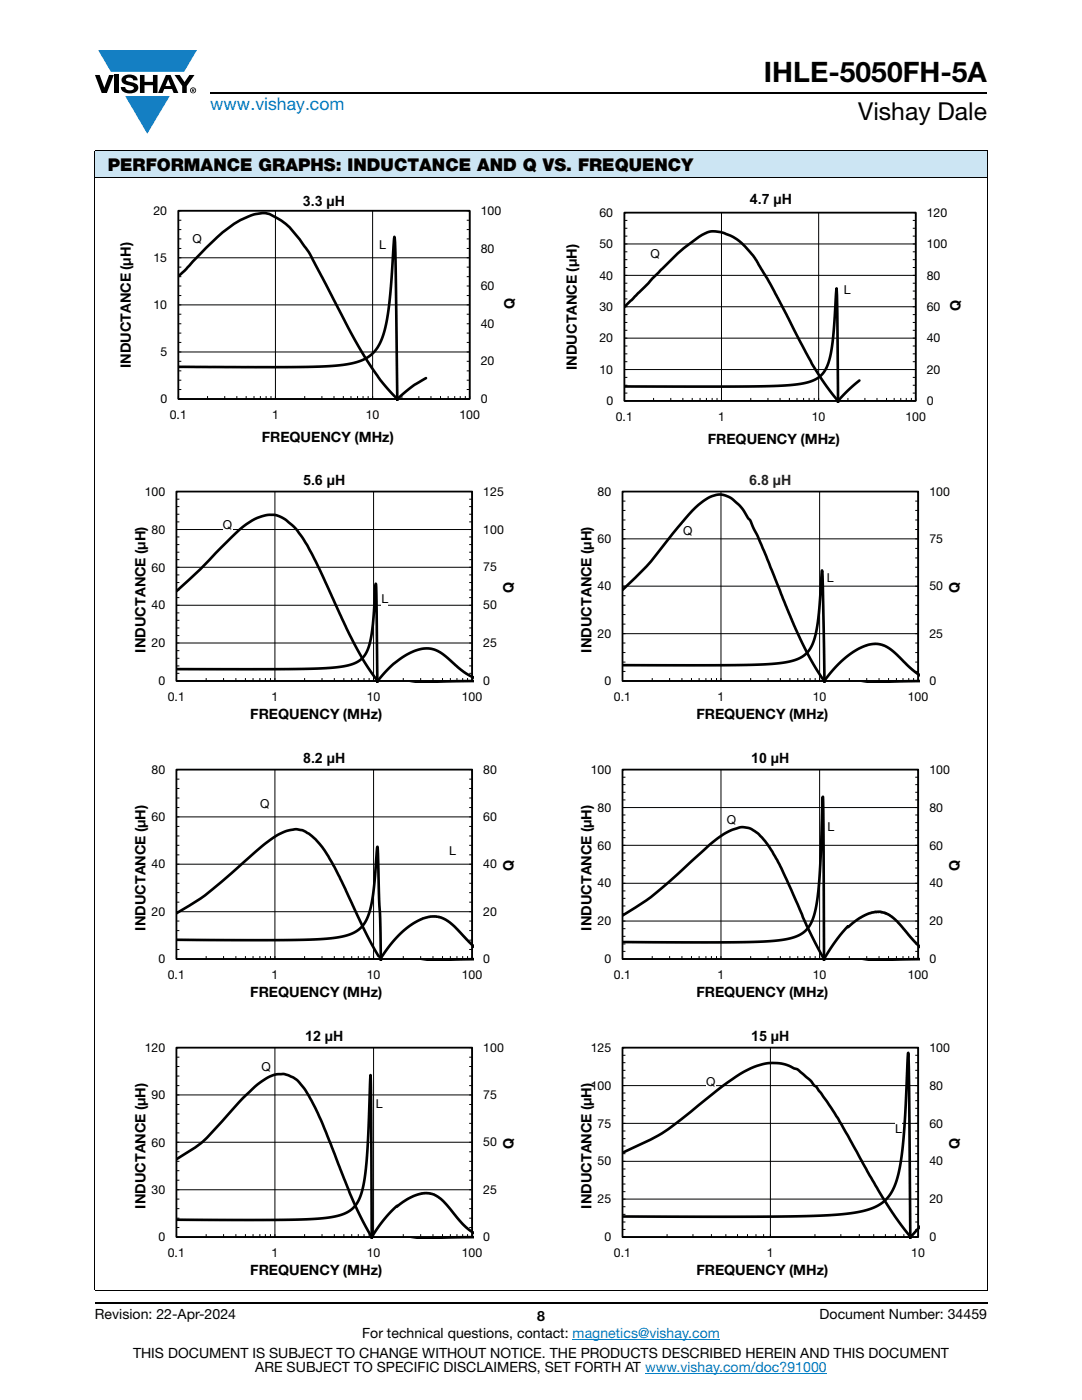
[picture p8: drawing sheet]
<svg xmlns="http://www.w3.org/2000/svg" width="216mm" height="279mm" viewBox="0 0 216 279" stroke-linecap="round" stroke-linejoin="round" font-family="sans-serif">
<g fill="#147fc3">
<path d="M19.6 10h19.7l-2.6 4.3h-1.1h-13.5z"/>
<path d="M25 19.2h8.9l-4.5 7.5z"/>
</g>
<g fill="#000">
<path d="M18.9 15h1l.9 2.5 1-2.5h.9l-1.4 3.6h-1zM22.9 15h.9v3.6h-.9zM24.6 15.3a2.1 2.1 0 0 1 2.8 .3l.1 .4h-.9a.79 .79 0 0 0-.7-.5 .79 .79 0 0 0-.8 .4l.3 .3 1 .2a1.08 1.08 0 0 1 1.2 1 1.08 1.08 0 0 1-1.1 1.2 1.73 1.73 0 0 1-2.4-1.2h.9a.96 .96 0 0 0 .8 .6 .96 .96 0 0 0 .9-.4 1.31 1.31 0 0 0-1.2-.6 1.03 1.03 0 0 1-1.1-.6 1.03 1.03 0 0 1 .2-1.1zM27.9 15h.9v1.3h1.7v-1.3h.9v3.6h-.9v-1.6h-1.7v1.6h-.9zM34.8 15h1.1l.9 1.4 1-1.4h1l-1.5 2.2v1.4h-.9v-1.4z"/>
<path d="M33.6 15.9l.5 1.3h-1.1zM33.1 15l-1.6 3.6h1l.3-.8h1.5l.3 .8h1l-1.6-3.6z"/>
<path d="M38.4 17.8h.2v.2h-.2zM38.3 17.7v.7h.1v-.3l.4 .3-.2-.3 .2-.2-.1-.2z"/>
<path d="M38.1 18a.46 .46 0 0 1 .9 0 .46 .46 0 0 1-.9 0zM37.9 18a.6 .6 0 0 0 1.2 0 .6 .6 0 0 0-1.2 0z"/>
</g>
<path d="M42 18.6h155M18.9 260h178.1" fill="none" stroke="#000" stroke-width=".36"/>
<path d="M114.3 267.3h29.3M128.7 274h36.3" fill="none" stroke="#007ec4" stroke-width=".2"/>
<path d="M18.9 30h178.1v5.5h-178.1z" fill="#cce5f3"/>
<g fill="none" stroke="#000" stroke-width=".2">
<path d="M18.9 30h178.1M18.9 35.5h178.1M18.9 30.1v227.3M197 30.1v227.3M35.6 42.1h58.1v37.5h-58.1zM35.6 51.4h58.1M35.6 59h.6M35.6 57.1h.6M35.6 55.2h.6M35.6 53.3h.6M35.6 49.6h.6M35.6 47.7h.6"/>
<path d="M35.6 45.8h.6M35.6 44h.6M55 42.1v37.5M74.4 42.1v37.5M93.1 59h.6M93.1 57.1h.6M93.1 55.2h.6M93.1 53.3h.6M93.1 49.6h.6M93.1 47.7h.6M93.1 45.8h.6M93.1 44h.6"/>
<path d="M35.6 70.2h58.1M35.6 60.8h58.1M35.6 77.7h.6M35.6 75.9h.6M35.6 74h.6M35.6 72.1h.6M35.6 68.3h.6M35.6 66.5h.6M35.6 64.6h.6M35.6 62.7h.6M41.4 79v.6M44.8 79v.6"/>
<path d="M47.3 79v.6M49.1 79v.6M50.7 79v.6M52 79v.6M53.1 79v.6M54.1 79v.6M60.8 79v.6M64.2 79v.6M66.6 79v.6M68.5 79v.6M70 79v.6M71.3 79v.6"/>
<path d="M72.4 79v.6M73.5 79v.6M80.2 79v.6M83.6 79v.6M86 79v.6M87.9 79v.6M89.4 79v.6M90.7 79v.6M91.8 79v.6M92.8 79v.6M93.1 77.7h.6M93.1 75.9h.6"/>
<path d="M93.1 74h.6M93.1 72.1h.6M93.1 68.3h.6M93.1 66.5h.6M93.1 64.6h.6M93.1 62.7h.6M18.9 257.5h178.1"/>
</g>
<path d="M35.6 42.1h58.1v37.5h-58.1z" fill="none" stroke="#000" stroke-width=".35"/>
<path d="M35.6 55.1l1.3-1.2 4.2-4.4 2.2-2.2 3.4-2.6 1.2-.8 2.6-1 1.9-.4 1.3 .2 1.6 .8 2.5 1.9 2 2.4 1.8 2.4 7.9 15.2 2.4 4.3 3.9 6 2.6 3.1a.87 .87 0 0 0 1.2 .5l2.9-2.4 2.5-1.4M35.6 73.2l19.2 .1 10-.2 5.1-.5 1.8-.5 1.5-.7 1.3-1 1-1.3 .8-1.8 .6-2.1 .9-6.2 .9-11.7 .3 6.3 .3 26.3" fill="none" stroke="#000" stroke-width=".53"/>
<g fill="#fff">
<path d="M75.7 47.4h1.3v2.9h-1.3z"/>
<path d="M38.4 46.1h1.9v3h-1.9z"/>
</g>
<g fill="none" stroke="#000" stroke-width=".2">
<path d="M124.6 42.4h58.1v37.6h-58.1zM124.6 59.7h.6M124.6 58.1h.6M124.6 56.5h.6M124.6 53.4h.6M124.6 51.8h.6M124.6 50.3h.6M124.6 47.1h.6M124.6 45.6h.6M124.6 44h.6M144 42.4v37.6M163.4 42.4v37.6"/>
<path d="M182.1 59.7h.6M182.1 58.1h.6M182.1 56.5h.6M182.1 53.4h.6M182.1 51.8h.6M182.1 50.3h.6M182.1 47.1h.6M182.1 45.6h.6M182.1 44h.6M182.7 55h-58.1M182.7 48.7h-58.1M124.6 78.5h.6"/>
<path d="M124.6 76.9h.6M124.6 75.3h.6M124.6 72.2h.6M124.6 70.6h.6M124.6 69.1h.6M124.6 65.9h.6M124.6 64.4h.6M124.6 62.8h.6M130.4 79.4v.6M133.8 79.4v.6M136.3 79.4v.6M138.1 79.4v.6"/>
<path d="M139.7 79.4v.6M141 79.4v.6M142.1 79.4v.6M143.1 79.4v.6M149.8 79.4v.6M153.2 79.4v.6M155.6 79.4v.6M157.5 79.4v.6M159 79.4v.6M160.3 79.4v.6M161.4 79.4v.6M162.5 79.4v.6"/>
<path d="M169.2 79.4v.6M172.6 79.4v.6M175 79.4v.6M176.9 79.4v.6M178.4 79.4v.6M179.7 79.4v.6M180.8 79.4v.6M181.9 79.4v.6M182.1 78.5h.6M182.1 76.9h.6M182.1 75.3h.6M182.1 72.2h.6"/>
<path d="M182.1 70.6h.6M182.1 69.1h.6M182.1 65.9h.6M182.1 64.4h.6M182.1 62.8h.6M182.7 73.8h-58.1M182.7 67.5h-58.1M182.7 61.2h-58.1"/>
</g>
<path d="M124.6 42.4h58.1v37.6h-58.1z" fill="none" stroke="#000" stroke-width=".35"/>
<path d="M124.6 77.1l29.9-.1 4.9-.3 1.7-.4 1.4-.5 1-.6 .9-.9 .7-1.2 .5-1.7 .7-4.5 .6-9.3 .3 22.7M124.6 61.3l10.6-10.7 4.3-3.3 1.5-.9 1.1-.2 1.7 .1 2 .7 1.2 .8 1 .8 2.2 2.4 .7 1 3.4 5.9 7.7 14.7 2.4 3.8 2.5 3.3a.32 .32 0 0 0 .4 .2 .32 .32 0 0 0 .3-.3l1.9-2 2-1.7" fill="none" stroke="#000" stroke-width=".53"/>
<g fill="#fff">
<path d="M168.3 56.4h1.4v2.9h-1.4z"/>
<path d="M129.8 49.2h1.9v2.9h-1.9z"/>
</g>
<g fill="none" stroke="#000" stroke-width=".2">
<path d="M35.2 98.1v37.8h59v-37.8M35.2 98.1h59M35.2 99.6h.6M54.9 98.1v37.8M74.5 98.1v37.8M93.6 99.6h.6M35.2 113.2h59M35.2 105.7h59M35.2 119.3h.6M35.2 117.7h.6M35.2 116.3h.6M35.2 114.7h.6"/>
<path d="M35.2 111.7h.6M35.2 110.2h.6M35.2 108.7h.6M35.2 107.2h.6M35.2 104.2h.6M35.2 102.6h.6M35.2 101.1h.6M93.6 119.3h.6M93.6 117.7h.6M93.6 116.3h.6M93.6 114.7h.6M93.6 111.7h.6"/>
<path d="M93.6 110.2h.6M93.6 108.7h.6M93.6 107.2h.6M93.6 104.2h.6M93.6 102.6h.6M93.6 101.1h.6M35.2 128.3h59M35.2 120.8h59M35.2 134.4h.6M35.2 132.9h.6M35.2 131.4h.6M35.2 129.9h.6"/>
<path d="M35.2 126.8h.6M35.2 125.3h.6M35.2 123.8h.6M35.2 122.3h.6M41.1 135.3v.6M44.6 135.3v.6M47.1 135.3v.6M49 135.3v.6M50.5 135.3v.6M51.9 135.3v.6M53 135.3v.6M54 135.3v.6"/>
<path d="M60.8 135.3v.6M64.3 135.3v.6M66.7 135.3v.6M68.6 135.3v.6M70.2 135.3v.6M71.5 135.3v.6M72.6 135.3v.6M73.7 135.3v.6M80.5 135.3v.6M83.9 135.3v.6M86.4 135.3v.6M88.3 135.3v.6"/>
<path d="M89.9 135.3v.6M91.2 135.3v.6M92.3 135.3v.6M93.3 135.3v.6M93.6 134.4h.6M93.6 132.9h.6M93.6 131.4h.6M93.6 129.9h.6M93.6 126.8h.6M93.6 125.3h.6M93.6 123.8h.6M93.6 122.3h.6"/>
</g>
<path d="M35.2 98.1h59v37.8h-59z" fill="none" stroke="#000" stroke-width=".35"/>
<path d="M35.2 118a186.5 186.5 0 0 0 10.8-10.6 14 14 0 0 1 7.2-4.6 5.7 5.7 0 0 1 5 1.9l1.1 1.1 2 3 2.5 4.9 6.6 14.3 2.2 3.9 2.3 3.5a.54 .54 0 0 0 .6 .2 .54 .54 0 0 0 .5-.4l2.6-2.7 2.1-1.6 2.2-1.1 2.2-.4 1.4 .2 1.4 .6 4.4 3.7 2.2 1.3M35.2 133.5l27.5-.1 5-.3 1.7-.3 1.3-.4 1.1-.6 .8-.9 .7-1 .5-1.4 .6-4 .6-8 .3 19.7M94.5 135.9l-10.1 .3" fill="none" stroke="#000" stroke-width=".53"/>
<g fill="#fff">
<path d="M76.1 117.9h1.4v3h-1.4z"/>
<path d="M44.5 103.1h1.9v2.9h-1.9z"/>
</g>
<g fill="none" stroke="#000" stroke-width=".2">
<path d="M124.2 98.1v37.8h59v-37.8M143.9 98.1v37.8M163.5 98.1v37.8M183.2 98.1h-59M124.2 118.9h.6M124.2 115.1h.6M124.2 113.2h.6M124.2 111.4h.6M124.2 109.4h.6M124.2 105.7h.6M124.2 103.8h.6M124.2 101.9h.6"/>
<path d="M124.2 100h.6M182.6 118.9h.6M182.6 115.1h.6M182.6 113.2h.6M182.6 111.4h.6M182.6 109.4h.6M182.6 105.7h.6M182.6 103.8h.6M182.6 101.9h.6M182.6 100h.6M183.2 117h-59M183.2 107.5h-59"/>
<path d="M124.2 126.5h59M124.2 134h.6M124.2 132.1h.6M124.2 130.2h.6M124.2 128.3h.6M124.2 124.6h.6M124.2 122.7h.6M124.2 120.8h.6M130.1 135.3v.6M133.6 135.3v.6M136.1 135.3v.6M138 135.3v.6"/>
<path d="M139.5 135.3v.6M140.9 135.3v.6M142 135.3v.6M143 135.3v.6M149.8 135.3v.6M153.3 135.3v.6M155.7 135.3v.6M157.6 135.3v.6M159.2 135.3v.6M160.5 135.3v.6M161.6 135.3v.6M162.7 135.3v.6"/>
<path d="M163.5 135.3v.6M169.5 135.3v.6M172.9 135.3v.6M175.4 135.3v.6M177.3 135.3v.6M178.9 135.3v.6M180.2 135.3v.6M181.3 135.3v.6M182.3 135.3v.6M182.6 134h.6M182.6 132.1h.6M182.6 130.2h.6"/>
<path d="M182.6 128.3h.6M182.6 124.6h.6M182.6 122.7h.6M182.6 120.8h.6"/>
</g>
<path d="M124.2 98.1h59v37.8h-59z" fill="none" stroke="#000" stroke-width=".35"/>
<path d="M124.2 117.7a72.1 72.1 0 0 0 10.5-11.7l.7-.9a21.5 21.5 0 0 1 6.1-5.8 4.5 4.5 0 0 1 5.7 1.2 9.7 9.7 0 0 1 2.2 3l.3 .3 1.5 3.2 5.8 14.5 2.6 5.9 2.4 4.6 2.3 3.6a.56 .56 0 0 0 .7-.5l2.4-2.7 2.6-2.2 2.4-1.2 2.2-.5 1.4 .2 1.5 .7 1.3 1.1 3 2.9 1.7 1.3M124.2 132.7l27.4-.1 4.9-.4 1.6-.3 1.4-.5 1.1-.7 .9-1 .7-1.2 .5-1.6 .7-4.5 .6-8.6 .5 22.4M183.5 135.9l-8.9 .3" fill="none" stroke="#000" stroke-width=".53"/>
<g fill="#fff">
<path d="M165 113.7h1.4v2.9h-1.4z"/>
<path d="M136.3 104.4h1.9v2.9h-1.9z"/>
</g>
<g fill="none" stroke="#000" stroke-width=".2">
<path d="M35.2 153.6h59v37.8h-59zM35.2 159.3h.6M35.2 157.4h.6M35.2 155.5h.6M54.9 153.6v37.8M74.5 153.6v37.8M93.6 159.3h.6M93.6 157.4h.6M93.6 155.5h.6M35.2 172.5h59M35.2 163h59M35.2 178.1h.6"/>
<path d="M35.2 176.3h.6M35.2 174.4h.6M35.2 170.6h.6M35.2 168.7h.6M35.2 166.8h.6M35.2 164.9h.6M35.2 161.2h.6M93.6 178.1h.6M93.6 176.3h.6M93.6 174.4h.6M93.6 170.6h.6M93.6 168.7h.6"/>
<path d="M93.6 166.8h.6M93.6 164.9h.6M93.6 161.2h.6M35.2 182h59M35.2 189.5h.6M35.2 187.6h.6M35.2 185.7h.6M35.2 183.8h.6M35.2 180h.6M41.1 190.8v.6M44.6 190.8v.6M47.1 190.8v.6"/>
<path d="M49 190.8v.6M50.5 190.8v.6M51.9 190.8v.6M53 190.8v.6M54 190.8v.6M60.8 190.8v.6M64.3 190.8v.6M66.7 190.8v.6M68.6 190.8v.6M70.2 190.8v.6M71.5 190.8v.6M72.6 190.8v.6"/>
<path d="M73.7 190.8v.6M80.5 190.8v.6M83.9 190.8v.6M86.4 190.8v.6M88.3 190.8v.6M89.9 190.8v.6M91.2 190.8v.6M92.3 190.8v.6M93.3 190.8v.6M93.6 189.5h.6M93.6 187.6h.6M93.6 185.7h.6"/>
<path d="M93.6 183.8h.6M93.6 180h.6"/>
</g>
<path d="M35.2 153.6h59v37.8h-59z" fill="none" stroke="#000" stroke-width=".35"/>
<path d="M35.2 187.6h18.3l8.7-.1 5.1-.4 1.7-.4 1.4-.5 1.2-.7 .9-1 .7-1.1 .6-1.6 .7-4 .8-8.8 .6 14.5 .1 8.2M35.2 182.3a64.6 64.6 0 0 0 12.5-9.3l5-4.5 3-2a5.8 5.8 0 0 1 5.3-.5l1.9 1.5 1.4 1.6 1.2 1.8 2.3 4.1 5.5 11.8 1.9 3.4 .6 .8a.3 .3 0 0 0 .4 .1 .3 .3 0 0 0 .1-.4l2.3-2.9 2.4-2.5 2.7-1.7 2.2-.7 1.8 .1 1.7 .8 1.4 1.2 3.7 3.8M94.5 191.4l-7.7 .3" fill="none" stroke="#000" stroke-width=".53"/>
<g fill="#fff">
<path d="M89.6 168.3h1.4v2.9h-1.4z"/>
<path d="M51.9 159h1.9v2.9h-1.9z"/>
</g>
<g fill="none" stroke="#000" stroke-width=".2">
<path d="M124.2 153.6h59v37.8h-59zM124.2 159.6h.6M124.2 158.1h.6M124.2 156.6h.6M124.2 155.1h.6M143.9 153.6v37.8M163.5 153.6v37.8M182.6 159.6h.6M182.6 158.1h.6M182.6 156.6h.6M182.6 155.1h.6M124.2 176.3h59"/>
<path d="M124.2 168.7h59M124.2 179.3h.6M124.2 177.8h.6M124.2 174.8h.6M124.2 173.2h.6M124.2 171.7h.6M124.2 170.2h.6M124.2 167.2h.6M124.2 165.7h.6M124.2 164.2h.6M124.2 162.6h.6M182.6 179.3h.6"/>
<path d="M182.6 177.8h.6M182.6 174.8h.6M182.6 173.2h.6M182.6 171.7h.6M182.6 170.2h.6M182.6 167.2h.6M182.6 165.7h.6M182.6 164.2h.6M182.6 162.6h.6M183.2 161.2h-59M124.2 183.8h59M124.2 189.9h.6"/>
<path d="M124.2 188.4h.6M124.2 186.9h.6M124.2 185.3h.6M124.2 182.3h.6M124.2 180.8h.6M130.1 190.8v.6M133.6 190.8v.6M136.1 190.8v.6M138 190.8v.6M139.5 190.8v.6M140.9 190.8v.6M142 190.8v.6"/>
<path d="M143 190.8v.6M149.8 190.8v.6M153.3 190.8v.6M155.7 190.8v.6M157.6 190.8v.6M159.2 190.8v.6M160.5 190.8v.6M161.6 190.8v.6M162.7 190.8v.6M163.5 190.8v.6M169.5 190.8v.6M172.9 190.8v.6"/>
<path d="M175.4 190.8v.6M177.3 190.8v.6M178.9 190.8v.6M180.2 190.8v.6M181.3 190.8v.6M182.3 190.8v.6M182.6 189.9h.6M182.6 188.4h.6M182.6 186.9h.6M182.6 185.3h.6M182.6 182.3h.6M182.6 180.8h.6"/>
</g>
<path d="M124.2 153.6h59v37.8h-59z" fill="none" stroke="#000" stroke-width=".35"/>
<path d="M124.2 188l19.5 .1 8.6-.2 2.8-.2 2.2-.3 1.7-.6 1.2-.6 1-1 .8-1.3 .6-1.8 .5-2.6 .6-6.5 .5-14 .2 32.7M124.2 182.7a69.4 69.4 0 0 0 13.3-10.4l5.5-4.8 1.5-1.1 1.6-.8a4.6 4.6 0 0 1 5.9 1.5l1.5 2 2.1 3.5 5.3 12.1 3.5 6.6 2.7-3.9 2-2.5 .2 .1 1.3-1.1 1.6-1.1 1-.5 1.4-.3 1.7 .1 1.7 .9 1.3 1.2 3 3.5 1.2 1.2M183.5 191.4l-8.6 .3" fill="none" stroke="#000" stroke-width=".53"/>
<g fill="#fff">
<path d="M165.1 163.4h1.4v2.9h-1.4z"/>
<path d="M145 162.1h1.9v2.9h-1.9z"/>
</g>
<g fill="none" stroke="#000" stroke-width=".2">
<path d="M35.2 209.1h59v37.8h-59zM35.2 218.5h59M35.2 216.7h.6M35.2 214.8h.6M35.2 212.8h.6M35.2 211h.6M54.9 209.1v37.8M74.5 209.1v37.8M93.6 216.7h.6M93.6 214.8h.6M93.6 212.8h.6M93.6 211h.6"/>
<path d="M35.2 237.4h59M35.2 228h59M35.2 239.3h.6M35.2 235.5h.6M35.2 233.6h.6M35.2 231.8h.6M35.2 229.9h.6M35.2 226.1h.6M35.2 224.2h.6M35.2 222.3h.6M35.2 220.4h.6M93.6 239.3h.6"/>
<path d="M93.6 235.5h.6M93.6 233.6h.6M93.6 231.8h.6M93.6 229.9h.6M93.6 226.1h.6M93.6 224.2h.6M93.6 222.3h.6M93.6 220.4h.6M35.2 245h.6M35.2 243.1h.6M35.2 241.2h.6M41.1 246.3v.6"/>
<path d="M44.6 246.3v.6M47.1 246.3v.6M49 246.3v.6M50.5 246.3v.6M51.9 246.3v.6M53 246.3v.6M54 246.3v.6M60.8 246.3v.6M64.3 246.3v.6M66.7 246.3v.6M68.6 246.3v.6M70.2 246.3v.6"/>
<path d="M71.5 246.3v.6M72.6 246.3v.6M73.7 246.3v.6M80.5 246.3v.6M83.9 246.3v.6M86.4 246.3v.6M88.3 246.3v.6M89.9 246.3v.6M91.2 246.3v.6M92.3 246.3v.6M93.3 246.3v.6M93.6 245h.6"/>
<path d="M93.6 243.1h.6M93.6 241.2h.6"/>
</g>
<path d="M35.2 209.1h59v37.8h-59z" fill="none" stroke="#000" stroke-width=".35"/>
<path d="M35.2 231.4l1.2-.8a23.2 23.2 0 0 0 7.5-6.3l4.6-5.2a19.2 19.2 0 0 1 5.5-4.3 5.2 5.2 0 0 1 6.5 2.1l1.1 1.8 1.8 3.5 2.6 6.1 3.9 10 2.1 4.6 2.1 3.9 2.6-3.5 2.5-2.6 .1 .1 1.4-1.1 1.7-1 1.2-.4 1.4-.2 1.6 .3 1.4 .9 1.2 1.2 3.1 3.8 2.2 1.7M35.2 243.4l18.8 .1 8.3-.2 2.7-.2 2.2-.4 1.6-.5 1.2-.7 1-1.1 .7-1.2 .6-1.6 .5-2.4 .6-7 .5-13.6 .3 32.6M94.5 246.9l-9.8 .3" fill="none" stroke="#000" stroke-width=".53"/>
<g fill="#fff">
<path d="M75 218.7h1.4v2.9h-1.4z"/>
<path d="M52.2 211.4h1.8v2.9h-1.8z"/>
</g>
<g fill="none" stroke="#000" stroke-width=".2">
<path d="M124.2 209.1h59v37.8h-59zM124.2 219.7h.6M124.2 218.1h.6M124.2 215.1h.6M124.2 213.6h.6M124.2 212.1h.6M124.2 210.6h.6M153.7 209.1v37.8M182.6 219.7h.6M182.6 218.1h.6M182.6 215.1h.6M182.6 213.6h.6"/>
<path d="M182.6 212.1h.6M182.6 210.6h.6M183.2 216.7h-59M124.2 239.3h59M124.2 231.8h59M124.2 224.2h59M124.2 237.8h.6M124.2 236.3h.6M124.2 234.8h.6M124.2 233.3h.6M124.2 230.2h.6M124.2 228.7h.6"/>
<path d="M124.2 227.2h.6M124.2 225.7h.6M124.2 222.7h.6M124.2 221.2h.6M182.6 237.8h.6M182.6 236.3h.6M182.6 234.8h.6M182.6 233.3h.6M182.6 230.2h.6M182.6 228.7h.6M182.6 227.2h.6M182.6 225.7h.6"/>
<path d="M182.6 222.7h.6M182.6 221.2h.6M124.2 245.4h.6M124.2 243.9h.6M124.2 242.4h.6M124.2 240.8h.6M133.1 246.3v.6M138.3 246.3v.6M142 246.3v.6M144.8 246.3v.6M147.2 246.3v.6M149.2 246.3v.6"/>
<path d="M150.8 246.3v.6M152.4 246.3v.6M162.6 246.3v.6M167.8 246.3v.6M171.5 246.3v.6M174.3 246.3v.6M176.7 246.3v.6M178.7 246.3v.6M180.4 246.3v.6M181.9 246.3v.6M182.6 245.4h.6M182.6 243.9h.6"/>
<path d="M182.6 242.4h.6M182.6 240.8h.6"/>
</g>
<path d="M124.2 209.1h59v37.8h-59z" fill="none" stroke="#000" stroke-width=".35"/>
<path d="M124.2 230.1l1.7-.8a47 47 0 0 0 13.9-9.1l4-3.2a23.2 23.2 0 0 1 8.4-4.6 9.4 9.4 0 0 1 9 2.8l.7 .7 .5 .7 .5 .3 4.3 6.3 8.9 15.7 2.5 3.9 2.3 3.1a1.06 1.06 0 0 0 .9 .7l.3-.2 1.4-1.5M124.2 242.8h28l11.8-.2 4-.3 3.1-.4 2.4-.6 1.8-.8 1.5-1.1 1.1-1.5 .9-1.9 .7-2.9 .6-3.6 .3-4 .8-15.4 .2 6.3 .2 30.8" fill="none" stroke="#000" stroke-width=".53"/>
<g fill="#fff">
<path d="M178.6 223.8h1.4v2.9h-1.4z"/>
<path d="M140.9 214.4h1.9v3h-1.9z"/>
</g>
<text font-size="5.6" x="152.4" y="16.4">IHLE-5050FH-5A</text>
<text font-size="4.9" x="171.3" y="24">Vishay Dale</text>
<text font-size="3.5" fill="#007ec4" x="42" y="21.9">www.vishay.com</text>
<text font-size="3.5" x="21.5" y="34.1">PERFORMANCE GRAPHS: INDUCTANCE AND Q VS. FREQUENCY</text>
<g font-size="2.8">
<text x="60.5" y="41">3.3 µH</text>
<text x="149.6" y="40.6">4.7 µH</text>
<text x="102.7" y="61.7" transform="rotate(-90 102.7 61.7)">Q</text>
<text x="191.7" y="62.1" transform="rotate(-90 191.7 62.1)">Q</text>
<text x="26.1" y="73.5" transform="rotate(-90 26.1 73.5)">INDUCTANCE (µH)</text>
<text x="115.1" y="73.8" transform="rotate(-90 115.1 73.8)">INDUCTANCE (µH)</text>
<text x="52.2" y="88.2">FREQUENCY (MHz)</text>
<text x="141.2" y="88.5">FREQUENCY (MHz)</text>
<text x="60.5" y="96.7">5.6 µH</text>
<text x="102.4" y="118.3" transform="rotate(-90 102.4 118.3)">Q</text>
<text x="191.4" y="118.3" transform="rotate(-90 191.4 118.3)">Q</text>
<text x="29" y="130.2" transform="rotate(-90 29 130.2)">INDUCTANCE (µH)</text>
<text x="118" y="130.2" transform="rotate(-90 118 130.2)">INDUCTANCE (µH)</text>
<text x="49.9" y="143.4">FREQUENCY (MHz)</text>
<text x="139" y="143.4">FREQUENCY (MHz)</text>
<text x="60.5" y="152.2">8.2 µH</text>
<text x="149.9" y="152.2">10 µH</text>
<text x="102.4" y="173.8" transform="rotate(-90 102.4 173.8)">Q</text>
<text x="191.4" y="173.8" transform="rotate(-90 191.4 173.8)">Q</text>
<text x="29" y="185.7" transform="rotate(-90 29 185.7)">INDUCTANCE (µH)</text>
<text x="118" y="185.7" transform="rotate(-90 118 185.7)">INDUCTANCE (µH)</text>
<text x="49.9" y="198.9">FREQUENCY (MHz)</text>
<text x="139" y="198.9">FREQUENCY (MHz)</text>
<text x="60.9" y="207.7">12 µH</text>
<text x="149.9" y="207.7">15 µH</text>
<text x="102.4" y="229.3" transform="rotate(-90 102.4 229.3)">Q</text>
<text x="191.4" y="229.3" transform="rotate(-90 191.4 229.3)">Q</text>
<text x="29" y="241.2" transform="rotate(-90 29 241.2)">INDUCTANCE (µH)</text>
<text x="118" y="241.2" transform="rotate(-90 118 241.2)">INDUCTANCE (µH)</text>
<text x="49.9" y="254.4">FREQUENCY (MHz)</text>
<text x="139" y="254.4">FREQUENCY (MHz)</text>
<text x="18.9" y="263.3">Revision: 22-Apr-2024</text>
<text x="107.2" y="263.6">8</text>
<text x="163.6" y="263.3">Document Number: 34459</text>
<text x="72.3" y="267.1">For technical questions, contact: magnetics@vishay.com</text>
<text x="26.5" y="271">THIS DOCUMENT IS SUBJECT TO CHANGE WITHOUT NOTICE. THE PRODUCTS DESCRIBED HEREIN AND THIS DOCUMENT</text>
<text x="50.9" y="273.8">ARE SUBJECT TO SPECIFIC DISCLAIMERS, SET FORTH AT www.vishay.com/doc?91000</text>
</g>
<text font-size="2.8" fill="#231f20" x="149.5" y="96.7">6.8 µH</text>
<g font-size="2.5">
<text x="30.6" y="42.9">20</text>
<text x="95.9" y="42.9">100</text>
<text x="119.6" y="43.3">60</text>
<text x="184.9" y="43.3">120</text>
<text x="30.6" y="52.3">15</text>
<text x="38.4" y="48.5">Q</text>
<text x="75.7" y="49.8">L</text>
<text x="95.9" y="50.4">80</text>
<text x="119.6" y="49.5">50</text>
<text x="129.8" y="51.6">Q</text>
<text x="184.9" y="49.5">100</text>
<text x="95.9" y="57.9">60</text>
<text x="119.6" y="55.8">40</text>
<text x="168.3" y="58.8">L</text>
<text x="184.9" y="55.8">80</text>
<text x="30.6" y="61.7">10</text>
<text x="95.9" y="65.4">40</text>
<text x="119.6" y="62.1">30</text>
<text x="184.9" y="62.1">60</text>
<text x="32" y="71.1">5</text>
<text x="119.6" y="68.3">20</text>
<text x="184.9" y="68.3">40</text>
<text x="95.9" y="72.9">20</text>
<text x="119.6" y="74.6">10</text>
<text x="184.9" y="74.6">20</text>
<text x="32" y="80.5">0</text>
<text x="33.9" y="83.6">0.1</text>
<text x="54.3" y="83.6">1</text>
<text x="73" y="83.6">10</text>
<text x="91.7" y="83.6">100</text>
<text x="95.9" y="80.5">0</text>
<text x="121" y="80.8">0</text>
<text x="122.9" y="84">0.1</text>
<text x="143.3" y="84">1</text>
<text x="162" y="84">10</text>
<text x="180.7" y="84">100</text>
<text x="184.9" y="80.8">0</text>
<text x="28.9" y="98.9">100</text>
<text x="96.4" y="98.9">125</text>
<text x="119.2" y="98.9">80</text>
<text x="185.4" y="98.9">100</text>
<text x="30.2" y="106.5">80</text>
<text x="44.5" y="105.5">Q</text>
<text x="96.4" y="106.5">100</text>
<text x="136.3" y="106.8">Q</text>
<text x="119.2" y="108.4">60</text>
<text x="185.4" y="108.4">75</text>
<text x="30.2" y="114.1">60</text>
<text x="96.4" y="114.1">75</text>
<text x="119.2" y="117.8">40</text>
<text x="165" y="116.1">L</text>
<text x="185.4" y="117.8">50</text>
<text x="30.2" y="121.6">40</text>
<text x="76.1" y="120.3">L</text>
<text x="96.4" y="121.6">50</text>
<text x="30.2" y="129.2">20</text>
<text x="96.4" y="129.2">25</text>
<text x="119.2" y="127.3">20</text>
<text x="185.4" y="127.3">25</text>
<text x="31.6" y="136.7">0</text>
<text x="96.4" y="136.7">0</text>
<text x="120.6" y="136.7">0</text>
<text x="185.4" y="136.7">0</text>
<text x="33.5" y="139.9">0.1</text>
<text x="54.2" y="139.9">1</text>
<text x="73.2" y="139.9">10</text>
<text x="92.2" y="139.9">100</text>
<text x="122.5" y="139.8">0.1</text>
<text x="143.2" y="139.8">1</text>
<text x="162.2" y="139.8">10</text>
<text x="181.2" y="139.8">100</text>
<text x="30.2" y="154.4">80</text>
<text x="96.4" y="154.4">80</text>
<text x="117.9" y="154.4">100</text>
<text x="185.4" y="154.4">100</text>
<text x="51.9" y="161.3">Q</text>
<text x="119.2" y="162">80</text>
<text x="185.4" y="162">80</text>
<text x="30.2" y="163.9">60</text>
<text x="96.4" y="163.9">60</text>
<text x="145" y="164.5">Q</text>
<text x="165.1" y="165.8">L</text>
<text x="30.2" y="173.3">40</text>
<text x="89.6" y="170.7">L</text>
<text x="96.4" y="173.3">40</text>
<text x="119.2" y="169.5">60</text>
<text x="185.4" y="169.5">60</text>
<text x="119.2" y="177.1">40</text>
<text x="185.4" y="177.1">40</text>
<text x="30.2" y="182.8">20</text>
<text x="96.4" y="182.8">20</text>
<text x="119.2" y="184.7">20</text>
<text x="185.4" y="184.7">20</text>
<text x="31.6" y="192.2">0</text>
<text x="33.5" y="195.3">0.1</text>
<text x="54.2" y="195.3">1</text>
<text x="73.2" y="195.3">10</text>
<text x="92.2" y="195.3">100</text>
<text x="96.4" y="192.2">0</text>
<text x="120.6" y="192.2">0</text>
<text x="122.5" y="195.3">0.1</text>
<text x="143.2" y="195.3">1</text>
<text x="162.2" y="195.3">10</text>
<text x="181.2" y="195.3">100</text>
<text x="185.4" y="192.2">0</text>
<text x="28.9" y="209.9">120</text>
<text x="96.4" y="209.9">100</text>
<text x="117.9" y="209.9">125</text>
<text x="185.4" y="209.9">100</text>
<text x="52.2" y="213.8">Q</text>
<text x="30.2" y="219.4">90</text>
<text x="75" y="221.1">L</text>
<text x="96.4" y="219.4">75</text>
<text x="117.9" y="217.5">100</text>
<text x="140.9" y="216.8">Q</text>
<text x="185.4" y="217.5">80</text>
<text x="119.2" y="225">75</text>
<text x="178.6" y="226.2">L</text>
<text x="185.4" y="225">60</text>
<text x="30.2" y="228.8">60</text>
<text x="96.4" y="228.8">50</text>
<text x="119.2" y="232.6">50</text>
<text x="185.4" y="232.6">40</text>
<text x="30.2" y="238.3">30</text>
<text x="96.4" y="238.3">25</text>
<text x="119.2" y="240.2">25</text>
<text x="185.4" y="240.2">20</text>
<text x="31.6" y="247.7">0</text>
<text x="33.5" y="250.8">0.1</text>
<text x="54.2" y="250.8">1</text>
<text x="73.2" y="250.8">10</text>
<text x="92.2" y="250.8">100</text>
<text x="96.4" y="247.7">0</text>
<text x="120.6" y="247.7">0</text>
<text x="122.5" y="250.8">0.1</text>
<text x="153" y="250.8">1</text>
<text x="181.8" y="250.8">10</text>
<text x="185.4" y="247.7">0</text>
</g>
</svg>
